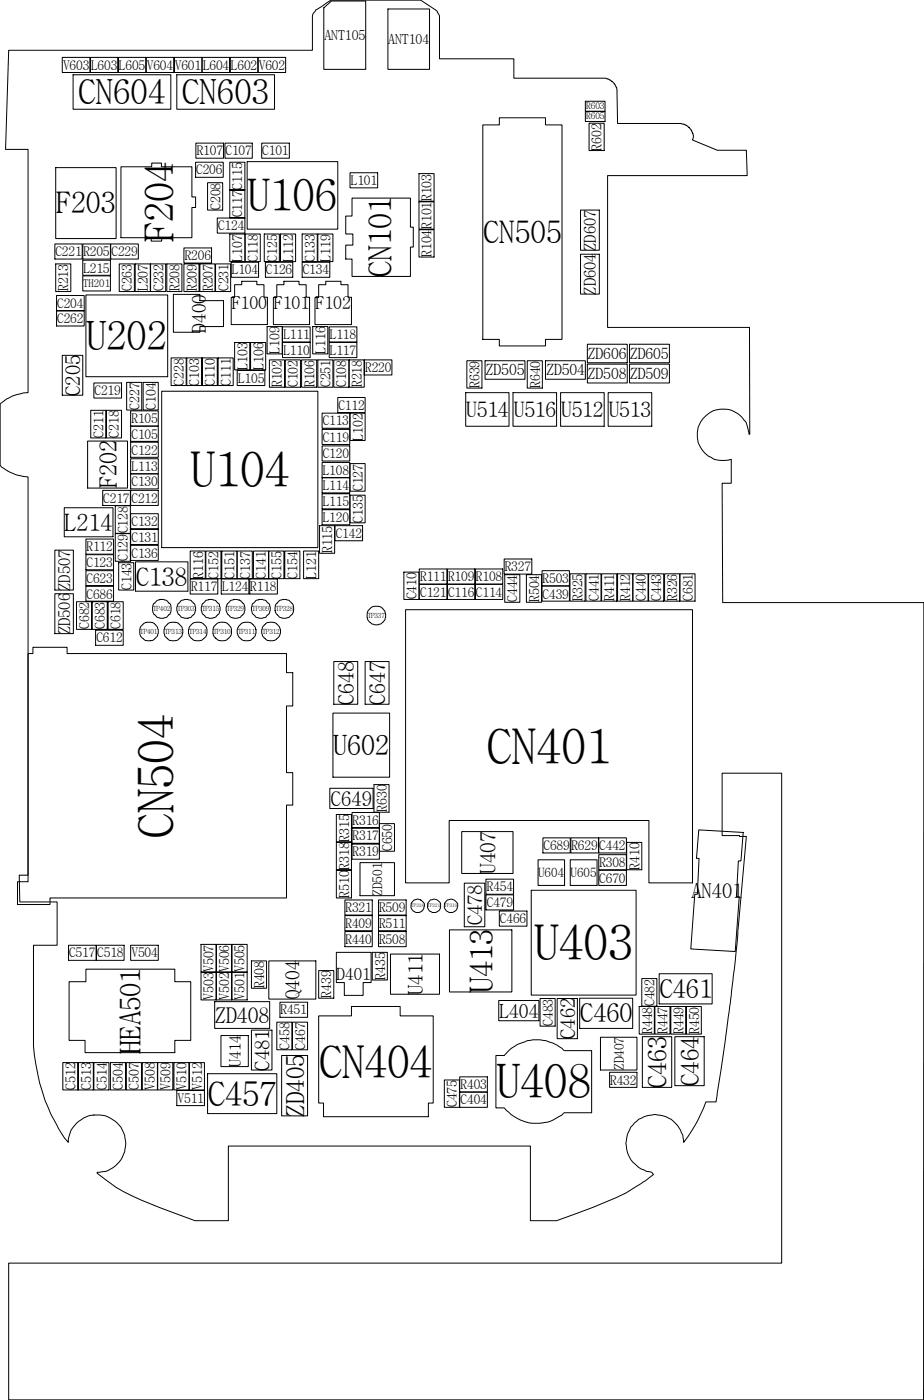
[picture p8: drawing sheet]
<svg xmlns="http://www.w3.org/2000/svg" width="69mm" height="104mm" viewBox="0 0 69 104" stroke-linecap="round" stroke-linejoin="round" font-family="sans-serif">
<g fill="none" stroke="#000" stroke-width=".07">
<path d="M.6 3.7h22.6v-2.6l.3-.4 1.1-.7h6.7l1.2 .8 .1 .4v3.2h5.6v1.4h6.8l.5 .2 .3 .5 .1 2.7h4.7l.6 .3 .2 .2a.63 .63 0 0 1 0 .7l1.9 .8h2.1l.1 1.8h-10.4v11.3h10.6v8h-.1a1.92 1.92 0 0 0-2.1-1.9 1.92 1.92 0 0 0-1.7 2.3 1.92 1.92 0 0 0 2.5 1.4v1.8h-.7l.1 8.9h14.9v59.2h-68v-10.1h57.5v-36.4h-4.5v4.6l1.8 .1-.8 9.8-1.4 9.9h-.8a10.8 10.8 0 0 1-1.6 3 2.14 2.14 0 0 0-2.1-2.1 2.14 2.14 0 0 0-2.2 2.1 2.14 2.14 0 0 0 1.9 2.2l.1 .2-.4 .3a19.5 19.5 0 0 1-5.5 2.6l-1.3 .5h-1.9v-5.5h-22.4v5.5h-2.5l-4-1.5a11.7 11.7 0 0 1-3.3-2v-.1a2.14 2.14 0 0 0 2.1-2.1 2.14 2.14 0 0 0-2-2.2 2.14 2.14 0 0 0-2.2 2.1 13.4 13.4 0 0 1-2.6-7.2v-7.5h1.7v-3.2h-2.7l-.1-2h.7v-29.6a3.4 3.4 0 0 1-2-.7l-.1-.1v-4.6l1-.6 1.1-.2v-18.1h-1.7zM4.1 18.1h2v1.2h-2zM4.1 12.5h4.5v5.2h-4.5zM4.1 19.6h1.2v2.1h-1.2zM4.6 4.3h2.1v1.1h-2.1zM5.4 5.6h7.3v2.5h-7.3zM6.1 19.3h2.1v1.2h-2.1zM6.1 18.1h2.1v1.2h-2.1zM6.7 4.3h2.1v1.1h-2.1zM8.2 18.1h2.1v1.2h-2.1zM8.8 4.3h2v1.1h-2zM8.9 19.6h1.1v2.1h-1.1z"/>
<path d="M9 12.4h2.3v-.3h.7v.3h2.3v2.2h.2v.8h-.2v2.3h-2.3v.2h-.8v-.2h-2.2zM10 19.6h1.2v2.1h-1.2zM10.9 4.3h2v1.1h-2zM11.2 19.6h1.1v2.1h-1.1zM12.4 19.6h1.1v2.1h-1.1zM12.9 4.3h2.1v1.1h-2.1zM13.1 5.6h7.3v2.5h-7.3zM13.7 18.4h2v1.1h-2zM13.7 19.6h1.1v2.1h-1.1zM14.5 12.1h2.1v1.1h-2.1zM14.6 10.6h2v1.2h-2zM14.8 19.6h1.2v2.1h-1.2z"/>
<path d="M15 4.3h2.1v1.1h-2.1zM15.4 13.6h1.1v2h-1.1zM16 19.6h1.1v2.1h-1.1zM16.1 16.2h2.1v1.1h-2.1zM16.7 10.6h2v1.2h-2zM17.1 12.1h1.1v2h-1.1zM17.1 14.1h1.1v2.1h-1.1zM17.1 17.4h1.1v2h-1.1zM17.1 4.3h2v1.1h-2zM17.2 19.5h2v1.1h-2zM18.2 17.4h1.1v2h-1.1zM18.4 12h6.7v5h-6.7z"/>
<path d="M19.2 4.3h2v1.1h-2zM19.4 10.6h2.1v1.2h-2.1zM19.6 17.4h1.2v2h-1.2zM19.7 19.5h2v1.1h-2zM20.8 17.4h1.2v2h-1.2zM22.4 17.4h1.2v2h-1.2zM22.4 19.5h2.1v1.1h-2.1zM23.6 17.4h1.1v2h-1.1zM24.1 .6l.5-.5h2.6v5.1h-3.1zM26 12.8h2.1v1.2h-2.1zM26.2 14.7h4.3v2.2h.2v1.5h-.2v2.1h-4.3v-1.2h-.5v-1.1h.5v-.8h-.5v-1.3h.5zM28.8 .7h3.1v4.5h-3.1z"/>
<path d="M31.1 15h1.1v2h-1.1zM31.1 12.9h1.1v2.1h-1.1zM31.1 17.1h1.1v2h-1.1zM35.9 9.3h1.2v-.5h3.4v.5h1.3v15.9h-1.3v.5h-3.4v-.5h-1.2zM43.1 18.9h1.4v3h-1.4zM43.1 15.6h1.4v3h-1.4zM43.5 7.5h1.4v.8h-1.4zM43.5 8.3h1.4v.7h-1.4zM43.8 9.2h1.1v2h-1.1zM4.2 22h2.1v1.1h-2.1zM4.2 23.1h2.1v1.1h-2.1zM4.6 26.4h1.5v3h-1.5z"/>
<path d="M4.8 37.7h3.6v2.2h-3.6zM6.1 20.5h2.1v1.1h-2.1zM6.4 21.9h6.1v6.1h-6.1zM6.5 32.8h3v3.5h-3zM6.7 30.5h1.2v2h-1.2zM7 28.5h2v1.1h-2zM7.6 36.4h2.1v1.2h-2.1zM7.9 30.5h1.1v2h-1.1zM8.6 37.6h1.1v2h-1.1zM8.6 39.7h1.1v2h-1.1zM9.4 28.4h1.1v2.1h-1.1zM9.7 31.7h2.1v1.1h-2.1z"/>
<path d="M9.7 32.9h2.1v1.1h-2.1zM9.7 35.2h2.1v1.1h-2.1zM9.7 39.3h2.1v1.2h-2.1zM9.7 38.2h2.1v1.1h-2.1zM9.7 36.4h2.1v1.2h-2.1zM9.7 34.1h2.1v1.1h-2.1zM9.7 30.5h2.1v1.2h-2.1zM10.6 28.4h1.2v2.1h-1.2zM12 29.1h11.6v11.6h-11.6zM12.7 26.6h1.1v2h-1.1zM12.9 21.9h1.9v.4h1.8v2h-1.8v.4h-1.9zM13.9 26.6h1.1v2h-1.1z"/>
<path d="M15 26.6h1.1v2h-1.1zM16.2 26.6h1.1v2h-1.1zM17.4 21.2h.6v-.3h1.1v.3h.5v.9h.3v2h-2.7v-2h.2zM17.4 25.5h1.2v2h-1.2zM17.6 27.5h2.1v1.1h-2.1zM18.6 25.5h1.1v2h-1.1zM19.8 24.3h1.2v2h-1.2zM20 26.7h1.1v2.1h-1.1zM20.6 21.2h.5v-.3h1.1v.3h.5v.9h.3v2h-2.7v-2h.3zM21 25.5h2v1.1h-2zM21 24.3h2v1.1h-2zM21.2 26.7h1.1v2.1h-1.1z"/>
<path d="M22.4 26.7h1.1v2.1h-1.1zM23.2 24.3h1.2v2h-1.2zM23.6 26.7h1.1v2.1h-1.1zM23.7 21.2h.5v-.3h1.1v.3h.6v.9h.2v2h-2.7v-2h.3zM23.7 39.1h1.2v2h-1.2zM23.9 30.7h2.1v1.1h-2.1zM23.9 31.9h2.1v1.1h-2.1zM23.9 33.1h2.1v1.2h-2.1zM23.9 34.4h2.1v1.1h-2.1zM23.9 35.5h2.1v1.1h-2.1zM23.9 36.7h2.1v1.1h-2.1zM23.9 37.9h2.1v1.1h-2.1z"/>
<path d="M24.5 25.5h2v1.1h-2zM24.5 24.3h2v1.1h-2zM24.8 26.7h1.1v2.1h-1.1zM24.9 39.1h2v1.1h-2zM25.1 29.5h2v1.2h-2zM25.9 26.7h1.2v2.1h-1.2zM26 34.4h1.1v2.1h-1.1zM26 36.8h1.1v2.1h-1.1zM26 30.7h1.1v2h-1.1zM27.1 26.7h2v1.2h-2zM34.6 29.2h3.2v2.5h-3.2zM34.7 26.8h1.1v2h-1.1z"/>
<path d="M36 26.8h3v1.4h-3zM38.1 29.2h3.2v2.5h-3.2zM39.2 26.8h1.1v2h-1.1zM40.5 26.8h3v1.4h-3zM41.6 29.2h3.3v2.5h-3.3zM43.6 27.1h3v1.4h-3zM43.6 25.6h3v1.4h-3zM45.2 29.2h3.2v2.5h-3.2zM46.8 27.1h2.9v1.4h-2.9zM46.8 25.6h2.9v1.4h-2.9zM2.4 48.1h2.6v.5h16.3v1.4h.4v2.5h-.4v4.9h.4v2.4h-.4v6.9h-17.6v.5h-2.4v-1.7h.8v-16.9h.3zM4.1 44.1h1.4v3h-1.4z"/>
<path d="M4.1 40.9h1.4v2.9h-1.4zM5.7 44.7h1.1v2.1h-1.1zM6.4 41.2h2v1.1h-2zM6.4 42.4h2v1.1h-2zM6.4 43.6h2v1.1h-2zM6.4 40.1h2v1.1h-2zM6.8 44.7h1.2v2.1h-1.2zM7.1 46.8h2.1v1.2h-2.1zM8 44.7h1.2v2.1h-1.2zM8.8 41.8h1.1v2h-1.1zM9.7 40.5h2.1v1.1h-2.1zM10.1 41.8h3.9v2.1h-3.9z"/>
<path d="M14.1 40.9h1.2v2.1h-1.2zM14.1 43h2.1v1.1h-2.1zM15.3 40.9h1.1v2.1h-1.1zM16.4 43h2.1v1.1h-2.1zM16.5 40.9h1.1v2.1h-1.1zM17.6 40.9h1.1v2.1h-1.1zM18.6 43h2v1.1h-2zM18.8 40.9h1.1v2.1h-1.1zM20 40.9h1.1v2.1h-1.1zM21.2 40.9h1.1v2.1h-1.1zM22.6 40.9h1.1v2.1h-1.1zM24.5 58.6h3.2v1.5h-3.2z"/>
<path d="M24.7 53h4.2v4.8h-4.2zM24.8 49.2h1.8v3.1h-1.8zM27.1 49.2h1.8v3.1h-1.8zM27.8 58.3h1.1v2.1h-1.1zM30 42.5h1.1v2h-1.1zM30.1 45.3h21.3v20.3h-3.2v-4.6h-14.8v4.6h-3.3zM31.1 43.4h2.1v1.1h-2.1zM31.1 42.3h2.1v1.1h-2.1zM33.2 43.4h2.1v1.1h-2.1zM33.2 42.3h2.1v1.1h-2.1zM35.3 43.4h2v1.1h-2zM35.3 42.3h2v1.1h-2z"/>
<path d="M37.5 41.5h2v1.2h-2zM37.5 42.7h1.1v2.1h-1.1zM39.1 42.7h1.1v2.1h-1.1zM40.3 43.6h2v1.1h-2zM40.3 42.4h2v1.1h-2zM42.3 42.6h1.2v2.1h-1.2zM43.5 42.6h1.2v2.1h-1.2zM44.7 42.6h1.1v2.1h-1.1zM45.9 42.6h1.1v2.1h-1.1zM47 42.6h1.1v2.1h-1.1zM48.2 42.6h1.1v2.1h-1.1zM49.4 42.6h1.1v2.1h-1.1z"/>
<path d="M50.5 42.6h1.1v2.1h-1.1zM4.7 79h1.1v2h-1.1zM5.1 70.2h2v1.2h-2zM5.1 73h1.3v-1h6.6v1h1.2v4.3h-1.2v.9h-6.7v-.9h-1.2zM5.8 79h1.1v2h-1.1zM7 79h1.1v2h-1.1zM7.2 70.2h2v1.2h-2zM8.2 79h1.1v2h-1.1zM9.4 79h1.1v2h-1.1zM9.7 70.2h2.1v1.2h-2.1zM10.6 79h1.1v2h-1.1zM11.7 79h1.1v2h-1.1z"/>
<path d="M12.9 79h1.1v2h-1.1zM14.1 79h1.1v2h-1.1zM14.9 72.3h1.2v2h-1.2zM14.9 70.2h1.2v2h-1.2zM15.4 79.8h5.2v3h-5.2zM15.9 74.4h4.1v2h-4.1zM16.1 72.3h1.1v2h-1.1zM16.1 70.2h1.1v2h-1.1zM16.4 77h2v2.3h-2zM17.2 72.3h1.2v2h-1.2zM17.2 70.2h1.2v2h-1.2zM18.7 76.5h1.5v3h-1.5z"/>
<path d="M18.7 71.4h1.1v2h-1.1zM20 71.4h3.5v2.8h-3.5zM20.6 76h1.1v2h-1.1zM20.8 74.5h2v1.1h-2zM20.9 78.4h1.9v4.5h-1.9zM21.7 76h1.1v2h-1.1zM23.7 75.5h2.4v-.7h3.6v.7h2.5v6.5h-.4v1h-7.8v-1h-.3zM23.7 72.1h1.1v2.1h-1.1zM25 70.8h2.6v2.2h-.6v1h-1.4v-1h-.6zM25 60.5h1.1v2.1h-1.1zM25 62.6h1.1v2h-1.1zM25 64.7h1.1v2h-1.1z"/>
<path d="M25.6 66.9h2.1v1.1h-2.1zM25.6 68h2.1v1.2h-2.1zM25.6 69.2h2.1v1.1h-2.1zM26.2 60.4h2v1.1h-2zM26.2 61.5h2v1.2h-2zM26.2 62.7h2v1.1h-2zM26.7 64.1h2.6v2.5h-2.6zM27.7 70.8h1.1v2h-1.1zM28.1 69.2h2.1v1.1h-2.1zM28.1 66.9h2.1v1.1h-2.1zM28.1 68h2.1v1.2h-2.1zM28.2 61.2h1.1v2.1h-1.1z"/>
<path d="M29 70.9h3.6v3h-3.6zM33.4 69.1h4.6v4.6h-4.6zM34.3 61.8h3.8v3.1h-3.8zM34.5 65.6h1.5v3.3h-1.5zM36.1 66.5h2.1v1.1h-2.1zM36.1 65.3h2.1v1.2h-2.1zM36.8 78.4h.7a3.1 3.1 0 0 1 4.4-.3h2.1v4.6h-2.1a3.1 3.1 0 0 1-4.4-.4h-.7zM37.1 74.3h2.9v1.6h-2.9zM37.1 67.7h2v1.1h-2zM39.5 66.2h7.8v7.7h-7.8zM40 63.9h1.9v1.9h-1.9zM40.1 74.2h1.1v2.1h-1.1z"/>
<path d="M40.3 62.3h2.1v1.1h-2.1zM41.4 74.2h1.5v3h-1.5zM42.4 63.9h2v1.9h-2zM42.4 62.3h2.1v1.1h-2.1zM43.1 74.2h3.9v2.2h-3.9zM44.5 62.3h2v1.1h-2zM44.5 64.7h2v1.1h-2zM44.5 63.5h2v1.1h-2zM44.6 77.1h2.7v2.4h-2.7zM45.3 79.7h2v1.1h-2zM46.6 62.6h1.1v2h-1.1zM47.5 74.8h1.1v2h-1.1z"/>
<path d="M47.7 72.7h1.1v2.1h-1.1zM47.7 77h2.2v3.8h-2.2zM48.7 74.8h1.1v2h-1.1zM49 72.4h3.9v2.2h-3.9zM49.8 74.8h1.2v2h-1.2zM50.1 77h2.2v3.7h-2.2zM51 74.8h1.1v2h-1.1zM51.9 61.7l3.3 .2-.2 2.1h-.1l-.2 2.6h.2l-.3 4.1-3.3-.2 .3-4h.2l.1-2.7h-.2zM13.1 81h2.1v1.2h-2.1zM33 80.3h1.1v2h-1.1zM34.2 81.2h2v1.1h-2zM34.2 80h2v1.1h-2z"/>
<circle cx="11.1" cy="46.9" r=".71"/>
<circle cx="12" cy="45.2" r=".71"/>
<circle cx="12.9" cy="46.9" r=".72"/>
<circle cx="13.8" cy="45.2" r=".71"/>
<circle cx="14.7" cy="46.9" r=".7"/>
<circle cx="15.7" cy="45.2" r=".71"/>
<circle cx="16.5" cy="46.9" r=".7"/>
<circle cx="17.5" cy="45.2" r=".71"/>
<circle cx="18.3" cy="46.9" r=".71"/>
<circle cx="19.4" cy="45.2" r=".71"/>
<circle cx="20.1" cy="46.9" r=".71"/>
<circle cx="21.1" cy="45.2" r=".71"/>
<circle cx="28" cy="45.7" r=".71"/>
<circle cx="31" cy="67.3" r=".5"/>
<circle cx="32.2" cy="67.3" r=".5"/>
<circle cx="33.5" cy="67.3" r=".5"/>
</g>
<g font-size="3.7">
<text x="14.1" y="36.2">U104</text>
<text x="36.2" y="56.8">CN401</text>
<text x="12.9" y="62.3" transform="rotate(-90 12.9 62.3)">CN504</text>
<text x="39.7" y="71.4">U403</text>
</g>
<text font-size="3.5" x="36.9" y="81.6">U408</text>
<text font-size="3.4" x="23.7" y="80.1">CN404</text>
<text font-size="3.3" x="18.4" y="15.7">U106</text>
<g font-size="3">
<text x="12.9" y="18" transform="rotate(-90 12.9 18)">F204</text>
<text x="6.4" y="26">U202</text>
</g>
<g font-size="2.6">
<text x="5.8" y="7.8">CN604</text>
<text x="13.5" y="7.8">CN603</text>
</g>
<text font-size="2.5" x="15.5" y="82.2">C457</text>
<g font-size="2.4">
<text x="29.1" y="20.6" transform="rotate(-90 29.1 20.6)">CN101</text>
<text x="36.6" y="73.8" transform="rotate(-90 36.6 73.8)">U413</text>
</g>
<text font-size="2.3" x="35.9" y="18.1">CN505</text>
<text font-size="2.2" x="4.2" y="15.9">F203</text>
<g font-size="2.1">
<text x="24.8" y="56.1">U602</text>
<text x="10.4" y="78.3" transform="rotate(-90 10.4 78.3)">HEA501</text>
</g>
<g font-size="1.9">
<text x="10.1" y="43.5">C138</text>
<text x="43.1" y="76">C460</text>
<text x="49" y="74.2">C461</text>
<text x="49.5" y="80.8" transform="rotate(-90 49.5 80.8)">C463</text>
</g>
<g font-size="1.8">
<text x="4.8" y="39.4">L214</text>
<text x="8.7" y="36.3" transform="rotate(-90 8.7 36.3)">F202</text>
<text x="22.6" y="83" transform="rotate(-90 22.6 83)">ZD405</text>
<text x="51.9" y="80.7" transform="rotate(-90 51.9 80.7)">C464</text>
</g>
<g font-size="1.6">
<text x="34.6" y="31">U514 U516</text>
<text x="41.7" y="31">U512 U513</text>
<text x="26.3" y="52.4" transform="rotate(-90 26.3 52.4)">C648</text>
<text x="28.6" y="52.4" transform="rotate(-90 28.6 52.4)">C647</text>
<text x="36.8" y="64.9" transform="rotate(-90 36.8 64.9)">U407</text>
<text x="16" y="76">ZD408</text>
</g>
<g font-size="1.5">
<text x="6" y="29.4" transform="rotate(-90 6 29.4)">C205</text>
<text x="24.6" y="59.9">C649</text>
<text x="35.8" y="68.8" transform="rotate(-90 35.8 68.8)">C478</text>
<text x="51.4" y="66.7">AN401</text>
<text x="22.3" y="74.3" transform="rotate(-90 22.3 74.3)">Q404</text>
<text x="31.4" y="73.9" transform="rotate(-90 31.4 73.9)">U411</text>
<text x="37.1" y="75.6">L404</text>
<text x="42.7" y="77.2" transform="rotate(-90 42.7 77.2)">C462</text>
<text x="20" y="79.6" transform="rotate(-90 20 79.6)">C481</text>
</g>
<text font-size="1.4" x="15.3" y="24.7" transform="rotate(-90 15.3 24.7)">D400</text>
<g font-size="1.3">
<text x="17.2" y="23">F100 F101 F102</text>
<text x="25" y="72.8">D401</text>
</g>
<g font-size="1.2">
<text x="44.3" y="21.9" transform="rotate(-90 44.3 21.9)">ZD604ZD607</text>
<text x="36.1" y="27.9">ZD505</text>
<text x="40.6" y="27.9">ZD504 ZD508 ZD509</text>
<text x="43.7" y="26.7">ZD606 ZD605</text>
<text x="5.2" y="47.1" transform="rotate(-90 5.2 47.1)">ZD506ZD507</text>
<text x="17.9" y="79.3" transform="rotate(-90 17.9 79.3)">U414</text>
</g>
<g font-size="1">
<text x="4.7" y="5.2">V603L603L605V604V601L604L602V602</text>
<text x="24.1" y="3">ANT105</text>
<text x="28.8" y="3.2">ANT104</text>
<text x="14.6" y="11.5">R107 C107</text>
<text x="19.5" y="11.5">C101</text>
<text x="44.7" y="11.2" transform="rotate(-90 44.7 11.2)">R602</text>
<text x="14.6" y="13">C206</text>
<text x="16.2" y="17.1">C124</text>
<text x="16.4" y="15.6" transform="rotate(-90 16.4 15.6)">C208</text>
<text x="18" y="16.2" transform="rotate(-90 18 16.2)">C117C115</text>
<text x="26.1" y="13.7">L101</text>
<text x="4.1" y="19">C221R205C229</text>
<text x="4.2" y="22.9">C204</text>
<text x="5.1" y="21.6" transform="rotate(-90 5.1 21.6)">R213</text>
<text x="6.2" y="20.3">L215</text>
<text x="9.8" y="21.6" transform="rotate(-90 9.8 21.6)">C263</text>
<text x="11" y="21.6" transform="rotate(-90 11 21.6)">L207</text>
<text x="12.1" y="21.6" transform="rotate(-90 12.1 21.6)">C232</text>
<text x="13.3" y="21.6" transform="rotate(-90 13.3 21.6)">R208</text>
<text x="13.7" y="19.3">R206</text>
<text x="14.6" y="21.6" transform="rotate(-90 14.6 21.6)">R209</text>
<text x="15.8" y="21.6" transform="rotate(-90 15.8 21.6)">R207</text>
<text x="17" y="21.6" transform="rotate(-90 17 21.6)">C231</text>
<text x="17.2" y="20.4">L104 C126</text>
<text x="18" y="19.4" transform="rotate(-90 18 19.4)">L107</text>
<text x="19.2" y="19.4" transform="rotate(-90 19.2 19.4)">C118</text>
<text x="20.6" y="19.4" transform="rotate(-90 20.6 19.4)">C125</text>
<text x="21.8" y="19.4" transform="rotate(-90 21.8 19.4)">L112</text>
<text x="22.5" y="20.4">C134</text>
<text x="23.4" y="19.4" transform="rotate(-90 23.4 19.4)">C133</text>
<text x="24.5" y="19.4" transform="rotate(-90 24.5 19.4)">L119</text>
<text x="32.1" y="19.1" transform="rotate(-90 32.1 19.1)">R104R101R103</text>
<text x="4.2" y="24">C262</text>
<text x="7" y="29.4">C219</text>
<text x="13.7" y="28.6" transform="rotate(-90 13.7 28.6)">C228</text>
<text x="14.8" y="28.6" transform="rotate(-90 14.8 28.6)">C103</text>
<text x="16" y="28.6" transform="rotate(-90 16 28.6)">C110</text>
<text x="17.2" y="28.6" transform="rotate(-90 17.2 28.6)">C111</text>
<text x="17.7" y="28.4">L105</text>
<text x="18.4" y="27.5" transform="rotate(-90 18.4 27.5)">L103</text>
<text x="19.6" y="27.5" transform="rotate(-90 19.6 27.5)">L106</text>
<text x="20.9" y="28.8" transform="rotate(-90 20.9 28.8)">R102 L109</text>
<text x="21.1" y="26.4">L110</text>
<text x="21.1" y="25.2">L111</text>
<text x="22.1" y="28.8" transform="rotate(-90 22.1 28.8)">C102</text>
<text x="23.4" y="28.8" transform="rotate(-90 23.4 28.8)">R106</text>
<text x="24.2" y="26.3" transform="rotate(-90 24.2 26.3)">L116</text>
<text x="24.5" y="26.4">L117</text>
<text x="24.5" y="25.2">L118</text>
<text x="24.5" y="28.8" transform="rotate(-90 24.5 28.8)">C251</text>
<text x="25.7" y="28.8" transform="rotate(-90 25.7 28.8)">C108</text>
<text x="26.9" y="28.8" transform="rotate(-90 26.9 28.8)">R218</text>
<text x="27.1" y="27.7">R220</text>
<text x="35.6" y="28.8" transform="rotate(-90 35.6 28.8)">R639</text>
<text x="40.1" y="28.8" transform="rotate(-90 40.1 28.8)">R640</text>
<text x="7.7" y="32.5" transform="rotate(-90 7.7 32.5)">C211</text>
<text x="8.8" y="32.5" transform="rotate(-90 8.8 32.5)">C218</text>
<text x="9.8" y="33.8">C122</text>
<text x="9.8" y="32.6">C105</text>
<text x="9.8" y="35">L113</text>
<text x="9.8" y="31.4">R105</text>
<text x="10.4" y="30.4" transform="rotate(-90 10.4 30.4)">C227</text>
<text x="11.6" y="30.4" transform="rotate(-90 11.6 30.4)">C104</text>
<text x="24" y="31.6">C113</text>
<text x="24" y="32.8">C119</text>
<text x="24" y="34">C120</text>
<text x="24" y="35.3">L108</text>
<text x="25.1" y="30.4">C112</text>
<text x="27" y="32.7" transform="rotate(-90 27 32.7)">L102</text>
<text x="6.4" y="41">R112</text>
<text x="7.7" y="37.3">C217C212</text>
<text x="9.5" y="41.7" transform="rotate(-90 9.5 41.7)">C129C128</text>
<text x="9.8" y="36.1">C130</text>
<text x="9.8" y="40.2">C131</text>
<text x="9.8" y="39.1">C132</text>
<text x="9.8" y="41.4">C136</text>
<text x="24" y="38.8">L120</text>
<text x="24" y="36.4">L114</text>
<text x="24" y="37.6">L115</text>
<text x="24.7" y="41.1" transform="rotate(-90 24.7 41.1)">R115</text>
<text x="24.9" y="40">C142</text>
<text x="27" y="38.8" transform="rotate(-90 27 38.8)">C135 C127</text>
<text x="6.4" y="42.1">C123</text>
<text x="6.4" y="43.3">C623</text>
<text x="6.4" y="44.5">C686</text>
<text x="6.6" y="46.7" transform="rotate(-90 6.6 46.7)">C682</text>
<text x="7.2" y="47.7">C612</text>
<text x="7.8" y="46.7" transform="rotate(-90 7.8 46.7)">C683</text>
<text x="9" y="46.7" transform="rotate(-90 9 46.7)">C618</text>
<text x="9.8" y="43.8" transform="rotate(-90 9.8 43.8)">C143</text>
<text x="14.2" y="44">R117 L124R118</text>
<text x="15.1" y="43" transform="rotate(-90 15.1 43)">R116</text>
<text x="16.2" y="43" transform="rotate(-90 16.2 43)">C152</text>
<text x="17.4" y="43" transform="rotate(-90 17.4 43)">C151</text>
<text x="18.6" y="43" transform="rotate(-90 18.6 43)">C137</text>
<text x="19.8" y="43" transform="rotate(-90 19.8 43)">C141</text>
<text x="20.9" y="43" transform="rotate(-90 20.9 43)">C155</text>
<text x="22.1" y="43" transform="rotate(-90 22.1 43)">C154</text>
<text x="23.5" y="43" transform="rotate(-90 23.5 43)">L121</text>
<text x="30.9" y="44.5" transform="rotate(-90 30.9 44.5)">C410</text>
<text x="31.2" y="44.3">C121C116C114</text>
<text x="31.2" y="43.2">R111R109R108</text>
<text x="37.5" y="42.4">R327</text>
<text x="38.4" y="44.7" transform="rotate(-90 38.4 44.7)">C444</text>
<text x="40.1" y="44.7" transform="rotate(-90 40.1 44.7)">R504</text>
<text x="40.3" y="44.5">C439</text>
<text x="40.3" y="43.3">R503</text>
<text x="43.3" y="44.7" transform="rotate(-90 43.3 44.7)">R325</text>
<text x="44.5" y="44.7" transform="rotate(-90 44.5 44.7)">C441</text>
<text x="45.6" y="44.7" transform="rotate(-90 45.6 44.7)">R411</text>
<text x="46.8" y="44.7" transform="rotate(-90 46.8 44.7)">R412</text>
<text x="48" y="44.7" transform="rotate(-90 48 44.7)">C440</text>
<text x="49.1" y="44.7" transform="rotate(-90 49.1 44.7)">C443</text>
<text x="50.3" y="44.7" transform="rotate(-90 50.3 44.7)">R326</text>
<text x="51.5" y="44.7" transform="rotate(-90 51.5 44.7)">C681</text>
<text x="26.2" y="61.3">R316</text>
<text x="26.2" y="62.5">R317</text>
<text x="26.2" y="63.6">R319</text>
<text x="28.7" y="60.3" transform="rotate(-90 28.7 60.3)">R630</text>
<text x="29.1" y="63.3" transform="rotate(-90 29.1 63.3)">C650</text>
<text x="40" y="65.2">U604 U605</text>
<text x="40.4" y="63.2">C689R629C442</text>
<text x="44.5" y="65.6">C670</text>
<text x="44.5" y="64.4">R308</text>
<text x="47.5" y="64.6" transform="rotate(-90 47.5 64.6)">R410</text>
<text x="5.1" y="71.2">C517C518 V504</text>
<text x="25.7" y="67.8">R321 R509</text>
<text x="25.7" y="69">R409 R511</text>
<text x="25.7" y="70.1">R440 R508</text>
<text x="25.9" y="66.7" transform="rotate(-90 25.9 66.7)">R510R318R315</text>
<text x="28.4" y="66.6" transform="rotate(-90 28.4 66.6)">ZD501</text>
<text x="36.2" y="67.4">C479</text>
<text x="36.2" y="66.2">R454</text>
<text x="37.1" y="68.6">C466</text>
<text x="15.9" y="74.3" transform="rotate(-90 15.9 74.3)">V503V507</text>
<text x="17" y="74.3" transform="rotate(-90 17 74.3)">V502V506</text>
<text x="18.2" y="74.3" transform="rotate(-90 18.2 74.3)">V501V505</text>
<text x="19.6" y="73.4" transform="rotate(-90 19.6 73.4)">R408</text>
<text x="20.8" y="75.4">R451</text>
<text x="21.5" y="78" transform="rotate(-90 21.5 78)">C458</text>
<text x="22.7" y="78" transform="rotate(-90 22.7 78)">C467</text>
<text x="24.6" y="74.2" transform="rotate(-90 24.6 74.2)">R439</text>
<text x="28.6" y="72.8" transform="rotate(-90 28.6 72.8)">R435</text>
<text x="41.1" y="76.3" transform="rotate(-90 41.1 76.3)">C483</text>
<text x="48.4" y="76.8" transform="rotate(-90 48.4 76.8)">R448C482</text>
<text x="49.6" y="76.8" transform="rotate(-90 49.6 76.8)">R447</text>
<text x="50.8" y="76.8" transform="rotate(-90 50.8 76.8)">R449</text>
<text x="51.9" y="76.8" transform="rotate(-90 51.9 76.8)">R450</text>
<text x="5.6" y="81" transform="rotate(-90 5.6 81)">C512</text>
<text x="6.8" y="81" transform="rotate(-90 6.8 81)">C513</text>
<text x="7.9" y="81" transform="rotate(-90 7.9 81)">C514</text>
<text x="9.1" y="81" transform="rotate(-90 9.1 81)">C504</text>
<text x="10.3" y="81" transform="rotate(-90 10.3 81)">C507</text>
<text x="11.5" y="81" transform="rotate(-90 11.5 81)">V508</text>
<text x="12.7" y="81" transform="rotate(-90 12.7 81)">V509</text>
<text x="13.2" y="81.9">V511</text>
<text x="13.9" y="81" transform="rotate(-90 13.9 81)">V510</text>
<text x="15" y="81" transform="rotate(-90 15 81)">V512</text>
<text x="33.9" y="82.3" transform="rotate(-90 33.9 82.3)">C475</text>
<text x="34.2" y="82.1">C404</text>
<text x="34.2" y="80.9">R403</text>
<text x="45.3" y="80.6">R432</text>
<text x="46.3" y="79.5" transform="rotate(-90 46.3 79.5)">ZD407</text>
</g>
<text font-size=".8" x="6.2" y="21.3">TH201</text>
<g font-size=".7">
<text x="43.6" y="8.1">R603</text>
<text x="43.6" y="8.9">R605</text>
</g>
<g font-size=".5">
<text x="10.4" y="47.1">TP401</text>
<text x="11.4" y="45.4">TP402</text>
<text x="12.2" y="47.1">TP313</text>
<text x="13.2" y="45.4">TP303</text>
<text x="14.1" y="47.1">TP314</text>
<text x="15" y="45.4">TP315</text>
<text x="15.9" y="47.1">TP310</text>
<text x="16.9" y="45.4">TP329</text>
<text x="17.7" y="47.1">TP311</text>
<text x="18.7" y="45.4">TP309</text>
<text x="19.5" y="47.1">TP312</text>
<text x="20.5" y="45.4">TP328</text>
<text x="27.3" y="45.9">TP337</text>
</g>
<g font-size=".4">
<text x="30.6" y="67.4">TP318</text>
<text x="31.8" y="67.4">TP321</text>
<text x="33" y="67.4">TP319</text>
</g>
</svg>
